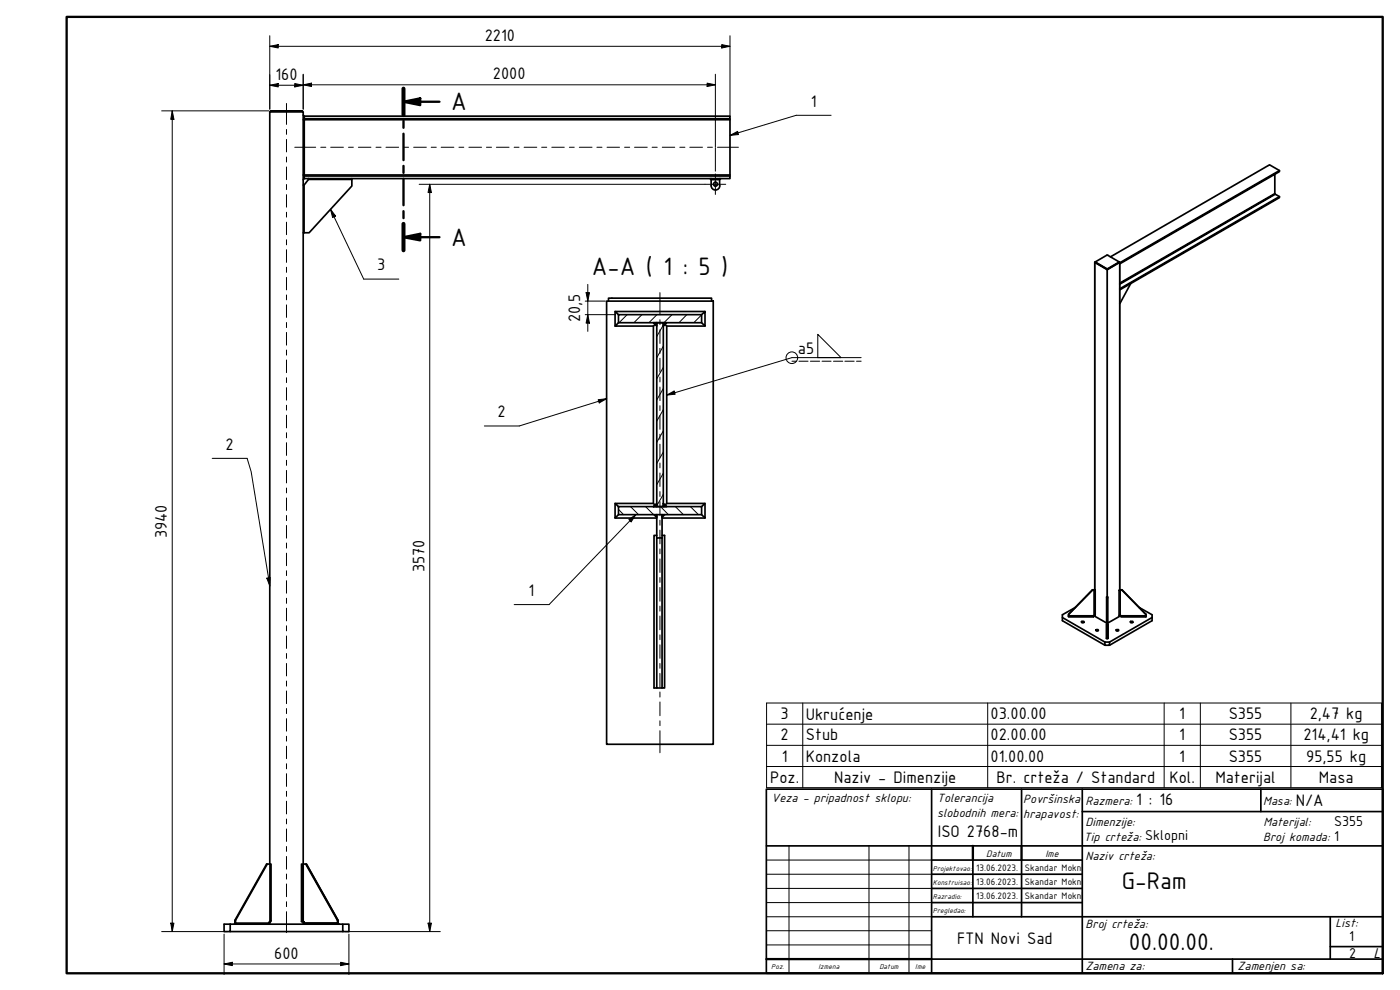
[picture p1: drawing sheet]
<svg xmlns="http://www.w3.org/2000/svg" width="420mm" height="297mm" viewBox="0 0 420 297" stroke-linecap="round" stroke-linejoin="round" font-family="sans-serif">
<!-- layer: Hatch (ISO) -->
<g fill="none" stroke="#000" stroke-width=".3">
<path d="M188.2 94.4l-2.4 2.4M192.7 94.4l-2.5 2.4M197.1 97l-.5 .3M197.2 94.4l-2.4 2.4M199.1 97.5l-2 3.5M199.6 96.8l-.5 .3M201.7 94.4l-2.4 2.4M206.1 94.4l-2.3 2.4M210.6 94.5l-2.4 2.3M199.1 103.9l-2 3.4M199.1 110.2l-2 3.5M199.1 116.6l-2 3.4"/>
<path d="M199.1 122.9l-2 3.5M199.1 129.3l-2 3.4M199.1 135.6l-2 3.5M185.6 152.8l1.5 1.6M189.2 152l2.4 2.4M193.7 152l2.5 2.4M197.1 151.2l-.5 .4M198.2 152l2.4 2.4M199.1 142l-2 3.4M199.1 148.3l-2 3.5M199.8 151.8l-.5 .2M202.7 152l2.4 2.4"/>
<path d="M207.2 152l2.4 2.4"/>
</g>
<!-- layer: Visible (ISO) -->
<g fill="none" stroke="#000" stroke-width=".51">
<path d="M81.2 33.6v-.3h9.6v.3M91 34.5l.3 .3v.8l-.3 .3M91.3 34.8h127.8v.8h-127.8M219.1 35.6v.3h-127.8v16.6h127.8v.3M219.1 35.9v16.6M91 52.5l.3 .3v.8l-.3 .3M91 55.5h.2v14.3M91.3 52.8h127.8v.8h-127.8M92.6 53.8l-1.4 1.7M92.6 53.6v.2M105.6 53.8v2l-12.8 14h-1.6M105.6 53.6v.2h-13"/>
<path d="M213.1 53.6l.3 .3h2.6v-.3M213.4 53.6v2.1a1.3 1.3 0 0 0 1.3 1.3 1.3 1.3 0 0 0 1.3-1.3M216.3 53.6l-.3 .3v1.8M382.6 52.2v5.9M382.7 58.3l1.3 .7M384 51.2l-3-1.7-47.8 27.6M91 69.8h.2M328.5 78.7l3.7 2.2 3.8-2.2M328.5 78.7v98.3h-.6l-7.2 7.4M328.7 78.5l3.7-1.9 3.5 2.1-3.7 2zM328.7 78.6v.2l3.6 2 3.6-2v-.2l.1 .1M328.7 78.6l-.2 .1"/>
<path d="M336 78.9l48-27.7v.3l-48 27.7M336 78.7v98.3M182.1 90.3h32v133h-32zM182.6 90.3v-.8h31v.8M184.6 93.5v4.3M185.6 94.4h25v2.4h-25zM185.6 96.8l-1 1h11.5M196.1 96.8h1v1zM196.1 97.8v53.3M196.6 97.3l-.5 .5M197.1 96.8h2v55.2h-2zM199.1 96.8h1l-1 1z"/>
<path d="M199.6 97.3l.5 .5h11.5M200.1 97.8v53.3M210.6 94.4l1-.9v4.3l-1-1M211.6 93.5h-27l1 .9M336 86.7l48-27.7v.3l-48 27.7M336 84.9l46.6-26.8 .1 .2-46.7 27M339.3 85.1l-3.3 6.1M184.6 151.1v4.3l1-1M184.6 155.4h12.5M185.6 152h25v2.4h-25zM196.1 152l1-.9v.9zM196.3 154.4l.8 .8v-.8v7"/>
<path d="M196.6 151.6l-.5-.5h-11.5l1 .9M198.7 155.4h12.9M199.1 151.1l1 .9h-1zM199.5 154.4l-.8 .8v-.8v7M200.1 151.1h11.5l-1 .9M200.1 151.1l-.5 .5M211.6 151.1v4.3l-1-1M197.1 161.4h1.6v45h-1.6zM197.1 160.6h-.8v45.8h.8M198.7 160.6h.8v45.8h-.8M327.9 177l-7.2 7.3v.5M327.9 177.1h.7"/>
<path d="M328.4 177h.1M328.4 177.1l.3 .1zM328.4 177.1v7.5h.3v-7.4M332.1 179.1l.1 7.7M332.2 179.2l.2 11.9M332.2 179.6l.2 12-.2-.5M332.4 179.2v.4M332.4 179.2h.1M332.4 179.1v7.6M335.9 177.2l.3-.1zM335.9 177.2v7.4h.3M336 177.1l.7-.1 7.2 7.4-7.2-7.3"/>
<path d="M336 177h.1M336 177h.7M336.2 177.1v7.5M318.8 185.3l12.8 7.3M320.7 184.8h7.5v.2h-7.5zM322.8 182.2l-4 2.3v1.7l12.8 7.4M324.5 186.5h.2a.3 .3 0 0 1 .5-.1 .3 .3 0 0 1-.2 .5zM328.4 184.6l-.2 .2M328.5 184.6v.3l3.7 2.1M331.6 192.6v1h1.4v-1M331.6 192.6h1.4M332.2 187.1l-.2 .1v4.4h.2h-.2"/>
<path d="M332.4 187.1l.1 .1v4.4h-.1h.1M336 184.6v.3l-3.6 2.1M336.2 184.6l.2 .2M339.2 186.5h.1a.3 .3 0 0 1 .6-.1 .3 .3 0 0 1-.2 .5zM341.8 182.2l4 2.3v1.7l-12.8 7.4M343.9 184.4v.6h-7.5v-.2h7.5M345.8 185.3l-12.8 7.3M80.2 259.3l-9.5 16.8M81 259.3v-225.7h10v225.7h.9l9.5 16.8M81 259.3h-1l-9.5 16.8h.2v1.2v-.3M81 259.3h.3v17l-.3 .2zM90.5 259.3h.5v17.2h-.5z"/>
<path d="M91.8 259.3l9.6 16.8v1.2M91.9 259.3l9.6 16.8v.9M67.2 277.3h1.9v2.2h-1.9zM69.1 277.3h33.8v2.2h1.8v-2.2h-1.8M69.1 279.5h33.8M70.5 276.1v1.2M70.5 277l-.2 .3M80.6 277l.2 .3-.2-.3h-9.9l.2 .3M80.9 276.6l-.3 .4M81 276.5v.8M81 276.5l-.4 .5M91 276.5v.8"/>
<path d="M91 276.5l.3 .5M101.3 276.1v1.2v-.3l-.3 .3M101.3 277h-10l-.2 .3M101.4 277l.3 .3-.2-.3-.1 .3M101.4 277l.3 .3-.3-.3v.3"/>
<circle cx="214.7" cy="55.3" r=".6"/>
<circle cx="329.3" cy="189" r=".3"/>
<circle cx="335.3" cy="189.1" r=".3"/>
</g>
<g fill="#000">
<circle cx="328.5" cy="78.7" r=".25"/>
<circle cx="336" cy="78.7" r=".25"/>
<circle cx="328.5" cy="184.9" r=".25"/>
<circle cx="336" cy="184.9" r=".25"/>
<circle cx="81" cy="276.5" r=".25"/>
<circle cx="91" cy="276.6" r=".25"/>
</g>
<!-- layer: Visible Narrow (ISO) -->
<path d="M328.5 78.7v98.3M328.8 78.7v.1M335.8 78.7v.1M336 78.7v98.3M332.2 80.6v.2M332.2 80.9v98.3M332.4 80.9v98.3M332.4 80.6v.2M328.5 184.6v.3M336 184.6v.3" fill="none" stroke="#000" stroke-width=".38"/>
<!-- layer: Section Line (ISO) -->
<path d="M121.1 30.5l5-1v2zM121.1 26.6v7.9M121.1 36.2v2.1M121.1 30.5h10.8M121.1 40.1v8M121.1 49.8v2.1M121.1 53.6v8M121.1 71.2l5-1v1.9zM121.1 63.4v2.1M121.1 67.2v7.9M121.1 71.2h10.8" fill="none" stroke="#000" stroke-width=".7"/>
<path d="M121.1 26.6v7.9M121.1 67.2v7.9" fill="none" stroke="#000" stroke-width="1.2"/>
<g fill="#000">
<path d="M121.1 30.5l5-1v2z" fill-rule="evenodd"/>
<path d="M121.1 71.2l5-1v1.9z" fill-rule="evenodd"/>
</g>
<!-- layer: Symbol (ISO) -->
<g fill="none" stroke="#000" stroke-width=".3">
<path d="M249.4 34.6h-10.4l-19.9 6M219.1 40.6l2.3-1.2 .2 1zM99.2 62.8l1.5 2-.9 .5zM99.2 62.8l10 20.9h10.5M179.5 119.9l2.6-.3-2.3 1.3zM182.1 119.6l-26.3 8.2h-10.4M200.1 118.5l2.2-1.2 .3 1zM237.7 108.4h1.4M239.8 108.4h2.7M243.2 108.4h2.8M245.4 100.3l7 7h-7zM246.7 108.4h2.7"/>
<path d="M250.1 108.4h2.8M253.6 108.4h2.7M257 108.4h1.4M258.4 107.3h-20.7l-37.6 11.2M63.7 137.5h10.5l1.2 4 5.6 34.3M188.7 155.9l2.1-1.5-1.4 2.2zM190.8 154.4l-26 27h-10.5M80.1 173.5l1-.2-.1 2.5zM230.1 217.3h184.5M240.9 210.9v25.4M296.4 210.9v25.4M349.4 210.9v25.4"/>
<path d="M360.2 210.9v25.4M387.4 210.9v25.4M230.1 230h184.5v-19.1h-184.5v25.4h184.5v-6.3M230.1 223.6h184.5"/>
<circle cx="237.6" cy="107.3" r="1.75"/>
</g>
<!-- layer: Title (ISO) -->
<g fill="none" stroke="#000" stroke-width=".51">
<path d="M230 236.8h185v55.2h-185zM279.6 236.8v55.2M306.6 236.8v17M324.8 236.8v55.2M378.4 236.8v6.7M230 253.8h185M279.6 258h45.2M292 258v17.1M306.6 258v17.1M324.8 243.5h90.2M279.6 262.3h45.2M279.6 266.6h45.2"/>
<path d="M279.6 270.8h45.2M279.6 275.1h135.4M399.2 275.1v12.7M279.6 287.8h135.4M369.9 287.8v4.2M399.2 284h15.8"/>
</g>
<path d="M292 253.8v4.2M306.6 253.8v4.2M230 287.8h49.6" fill="none" stroke="#000" stroke-width=".7"/>
<path d="M230 258h49.6M236.8 253.8v38.2M260.8 253.8v38.2M272.8 253.8v38.2M230 262.3h49.6M230 266.6h49.6M230 270.8h49.6M230 275.1h49.6M230 279.3h49.6M230 283.5h49.6" fill="none" stroke="#000" stroke-width=".3"/>
<!-- layer: Border (ISO) -->
<path d="M20 5.1h395v286.9h-395z" fill="none" stroke="#000" stroke-width=".7"/>
<!-- layer: Centerline (ISO) -->
<g fill="none" stroke="#000" stroke-width=".3">
<path d="M86 31v6.3M86 38.8v1.5M86 41.8v3.8M86 47.1v1.5M86 50.1v3.8M86 55.4v1.5M86 58.4v3.8M88.5 44.2h6.2M96.3 44.2h1.5M99.3 44.2h3.8M104.6 44.2h1.4M107.6 44.2h3.7"/>
<path d="M112.8 44.2h1.6M115.8 44.2h3.8M121.2 44.2h1.4M124.1 44.2h3.9M129.4 44.2h1.5M132.4 44.2h3.8M137.7 44.2h1.5M140.7 44.2h3.8M146 44.2h1.5M149 44.2h3.8M154.3 44.2h1.5M157.3 44.2h3.8"/>
<path d="M162.6 44.2h1.5M165.6 44.2h3.8M170.9 44.2h1.4M173.9 44.2h3.8M179.1 44.2h1.6M182.2 44.2h3.7M187.5 44.2h1.5M190.4 44.2h3.8M195.7 44.2h1.5M198.8 44.2h3.7M204 44.2h1.5M207 44.2h3.8"/>
<path d="M212.3 44.2h1.5M215.3 44.2h6.3M86 63.7v1.4M86 66.7v3.7M86 71.9v1.6M86 74.9v3.8M86 80.2v1.5M86 83.2v3.8M86 88.5v1.5M86 91.5v3.7M86 96.8v1.5M86 99.7v3.9"/>
<path d="M198.1 87.8v6.6M198.1 95.9v1.5M198.1 98.9v4.1M86 105v1.5M86 108v3.8M86 113.3v1.5M86 116.3v3.8M198.1 104.5v1.5M198.1 107.5v4.1M198.1 113.1v1.5M198.1 116.1v4.1M86 121.6v1.4"/>
<path d="M86 124.6v3.8M86 129.8v1.6M86 132.8v3.8M86 138.1v1.5M198.1 121.7v1.5M198.1 124.7v4.1M198.1 130.3v1.5M198.1 133.3v4.1M198.1 138.9v1.5M86 141.1v3.8M86 146.4v1.5M86 149.4v3.7"/>
<path d="M86 154.7v1.5M86 157.7v3.8M198.1 141.9v4.1M198.1 147.5v1.5M198.1 150.5v4.1M198.1 156.1v1.5M198.1 159.1v4.1M86 162.9v1.6M86 166v3.7M86 171.2v1.5M86 174.2v3.8M86 179.5v1.5"/>
<path d="M198.1 164.7v1.5M198.1 167.7v4.1M198.1 173.3v1.4M198.1 176.3v4.1M86 182.5v3.8M86 187.8v1.5M86 190.8v3.7M86 196.1v1.4M86 199.1v3.7M198.1 181.8v1.6M198.1 184.8v4.2M198.1 190.5v1.4"/>
<path d="M198.1 193.5v4M198.1 199.1v1.4M86 204.3v1.6M86 207.3v3.8M86 212.6v1.5M86 215.6v3.8M198.1 202v4.2M198.1 207.6v1.6M198.1 210.6v4.1M198.1 216.3v1.4M198.1 219.3v6.6M86 220.9v1.5"/>
<path d="M86 223.9v3.7M86 229.2v1.5M86 232.1v3.9M86 237.4v1.5M86 240.4v3.8M86 245.7v1.5M86 248.7v3.8M86 254v1.4M86 257v3.8M86 262.2v1.6M86 265.2v3.8M86 270.6v1.4"/>
<path d="M86 273.5v6.3"/>
</g>
<!-- layer: Center Mark (ISO) -->
<path d="M211.6 55.3h6.2M214.7 52.2v6.1" fill="none" stroke="#000" stroke-width=".3"/>
<!-- layer: Dimension (ISO) -->
<g fill="none" stroke="#000" stroke-width=".3">
<path d="M81 13.9l2.5-.5v1zM81 10.7v22.1M81 13.9h138.1M216.6 13.4l2.5 .5-2.5 .5zM219.1 10.7v24.4M48.5 33.3h32.1M51.7 33.3l.5 2.5h-1zM51.7 33.3v246.2M81 25.6l2.5-.5v1zM81 25.6h10M88.5 25.1l2.5 .5-2.5 .5zM91 25.4l2.5-.5v1.1z"/>
<path d="M91 22.3v10.5M91 25.4h123.7M212.2 24.9l2.5 .5-2.5 .6zM214.7 22.3v21.8M125.8 55.3h85.8M129 55.3l.5 2.5h-1zM129 55.3v224.2M214.7 44.3v7.1M175.6 90.3h6.1M175.6 94.4h9.2M175.9 87.8h1l-.5 2.5zM176.4 94.4l.5 2.6h-1z"/>
<path d="M176.4 85.3v14.1M48.5 279.5h19.8M51.2 277h1l-.5 2.5zM103.6 279.5h28.5M128.5 277h1l-.5 2.5zM67.2 289.2l2.5-.5v1zM67.2 289.2h37.5M67.2 280.3v12.1M102.2 288.7l2.5 .5-2.5 .5zM104.7 280.3v12.1"/>
</g>
<g fill="#000">
<path d="M81 13.9l2.5-.5v1z" fill-rule="evenodd"/>
<path d="M216.6 13.4l2.5 .5-2.5 .5z" fill-rule="evenodd"/>
<path d="M51.7 33.3l.5 2.5h-1z" fill-rule="evenodd"/>
<path d="M81 25.6l2.5-.5v1z" fill-rule="evenodd"/>
<path d="M88.5 25.1l2.5 .5-2.5 .5z" fill-rule="evenodd"/>
<path d="M91 25.4l2.5-.5v1.1z" fill-rule="evenodd"/>
<path d="M212.2 24.9l2.5 .5-2.5 .6z" fill-rule="evenodd"/>
<path d="M129 55.3l.5 2.5h-1z" fill-rule="evenodd"/>
<path d="M175.9 87.8h1l-.5 2.5z" fill-rule="evenodd"/>
<path d="M176.4 94.4l.5 2.6h-1z" fill-rule="evenodd"/>
<path d="M51.2 277h1l-.5 2.5z" fill-rule="evenodd"/>
<path d="M128.5 277h1l-.5 2.5z" fill-rule="evenodd"/>
<path d="M67.2 289.2l2.5-.5v1z" fill-rule="evenodd"/>
<path d="M102.2 288.7l2.5 .5-2.5 .5z" fill-rule="evenodd"/>
</g>
<!-- layer: Symbol (ISO) -->
<g fill="#000">
<path d="M219.1 40.6l2.3-1.2 .2 1z" fill-rule="evenodd"/>
<path d="M99.2 62.8l1.5 2-.9 .5z" fill-rule="evenodd"/>
<path d="M200.1 118.5l2.2-1.2 .3 1z" fill-rule="evenodd"/>
<path d="M179.5 119.9l2.6-.3-2.3 1.3z" fill-rule="evenodd"/>
<path d="M188.7 155.9l2.1-1.5-1.4 2.2z" fill-rule="evenodd"/>
<path d="M80.1 173.5l1-.2-.1 2.5z" fill-rule="evenodd"/>
</g>
<g font-size="8.1">
<text x="135.4" y="33.1">A</text>
<text x="135.4" y="73.8">A</text>
<text x="177.6" y="82.4">A-A ( 1 : 5 )</text>
</g>
<g font-size="7.7">
<text x="336.7" y="266.7">G-Ram</text>
<text x="338.8" y="285">00.00.00.</text>
</g>
<g font-size="5.4">
<text x="145.5" y="12.3">2210</text>
<text x="82.7" y="24">160</text>
<text x="148" y="23.8">2000</text>
<text x="243.3" y="32">1</text>
<text x="113.2" y="81.1">3</text>
<text x="174.1" y="96.7" transform="rotate(-90 174.1 96.7)">20,5</text>
<text x="239.5" y="106.3">a5</text>
<text x="149.4" y="125.1">2</text>
<text x="67.7" y="134.9">2</text>
<text x="50.1" y="161.5" transform="rotate(-90 50.1 161.5)">3940</text>
<text x="127.4" y="171.8" transform="rotate(-90 127.4 171.8)">3570</text>
<text x="158.6" y="178.8">1</text>
<text x="234.3" y="215.8">3</text>
<text x="297.3" y="215.8">03.00.00</text>
<text x="353.9" y="215.8">1</text>
<text x="368.7" y="215.8">S355</text>
<text x="393.1" y="215.8">2,47 kg</text>
<text x="241.8" y="216">Ukrućenje</text>
<text x="234.3" y="222.2">2</text>
<text x="241.8" y="222.2">Stub</text>
<text x="297.3" y="222.2">02.00.00</text>
<text x="353.9" y="222.2">1</text>
<text x="368.7" y="222.2">S355</text>
<text x="391.2" y="222.2">214,41 kg</text>
<text x="234.6" y="228.5">1</text>
<text x="241.8" y="228.5">Konzola</text>
<text x="297.3" y="228.5">01.00.00</text>
<text x="353.9" y="228.5">1</text>
<text x="368.7" y="228.5">S355</text>
<text x="392" y="228.5">95,55 kg</text>
<text x="231.1" y="234.9">Poz.</text>
<text x="250.3" y="234.9">Naziv - Dimenzije</text>
<text x="299.1" y="235.1">Br. crteža / Standard</text>
<text x="351" y="234.9">Kol.</text>
<text x="364.7" y="234.9">Materijal</text>
<text x="395.8" y="234.9">Masa</text>
<text x="340.9" y="241.5">1 : 16</text>
<text x="388.9" y="241.9">N/A</text>
<text x="281.4" y="251">ISO 2768-m</text>
<text x="82.3" y="287.6">600</text>
<text x="287.2" y="283.2">FTN Novi Sad</text>
</g>
<g font-size="4.6">
<text x="400.4" y="247.8">S355</text>
<text x="343.7" y="252.1">Sklopni</text>
<text x="400.4" y="252.3">1</text>
<text x="404.9" y="287.5">2</text>
<text x="404.9" y="282.4">1</text>
<text x="412.2" y="287.5">L</text>
</g>
<g font-size="3.9">
<text x="231.6" y="240.8">Veza - pripadnost sklopu:</text>
<text x="281.2" y="240.8">Tolerancija</text>
<text x="281.2" y="245.2">slobodnih mera:</text>
<text x="307.1" y="240.8">Površinska</text>
<text x="307.1" y="245.3">hrapavost:</text>
<text x="325.8" y="241.5">Razmera:</text>
<text x="379.1" y="241.5">Masa:</text>
<text x="325.8" y="247.8">Dimenzije:</text>
<text x="379.2" y="247.7">Materijal:</text>
<text x="325.3" y="252.5">Tip crteža:</text>
<text x="325.8" y="257.9">Naziv crteža:</text>
<text x="379.1" y="252.3">Broj komada:</text>
<text x="325.8" y="278.3">Broj crteža:</text>
<text x="400.8" y="278.1">List:</text>
<text x="325.8" y="291.1">Zamena za:</text>
<text x="371.4" y="291.1">Zamenjen sa:</text>
</g>
<g font-size="3">
<text x="296" y="257">Datum</text>
<text x="313.8" y="257">Ime</text>
<text x="293" y="261.3">13.06.2023.</text>
<text x="307.6" y="261.3">Skandar Mokni</text>
<text x="293" y="265.5">13.06.2023.</text>
<text x="293" y="269.8">13.06.2023.</text>
<text x="307.6" y="265.5">Skandar Mokni</text>
<text x="307.6" y="269.8">Skandar Mokni</text>
</g>
<g font-size="2.3">
<text x="280" y="261.4">Projektovao:</text>
<text x="280" y="265.5">Konstruisao:</text>
<text x="280" y="269.8">Razradio:</text>
<text x="280" y="274.1">Pregledao:</text>
<text x="231.5" y="290.7">Poz.</text>
<text x="245.7" y="290.7">Izmena</text>
<text x="263.9" y="290.7">Datum</text>
<text x="274.7" y="290.7">Ime</text>
</g>
</svg>
